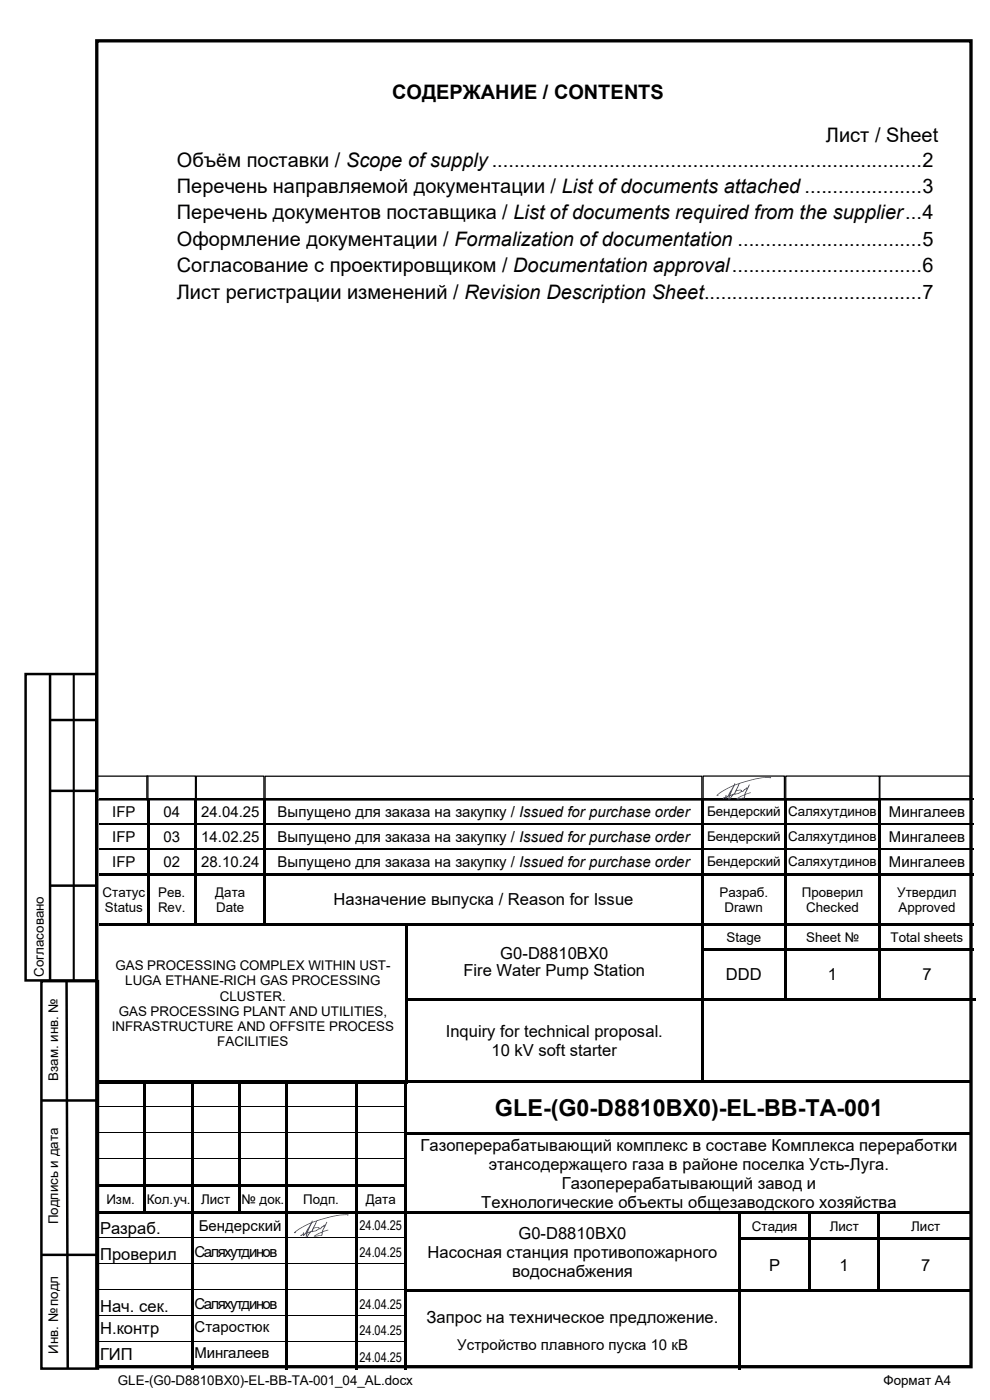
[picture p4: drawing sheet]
<svg xmlns="http://www.w3.org/2000/svg" width="210mm" height="297mm" viewBox="0 0 210 297" stroke-linecap="round" stroke-linejoin="round" font-family="sans-serif">
<path d="M20.5 8.7h185.5v281.2h-185.5z" fill="none" stroke="#000" stroke-width=".71" stroke-linecap="butt"/>
<path d="M5.4 143h15v65h-15zM10.5 152.8h10M10.6 143v65M10.5 167.8h10M10.7 187.9h10M8.8 208.2h12v82.2h-12zM14.1 208.1l.3 82.2M8.9 233.5h12M8.8 266.2h12" fill="none" stroke="#000" stroke-width=".53"/>
<path d="M15.6 143v65" fill="none" stroke="#000" stroke-width=".44"/>
<g fill="#000">
<path d="M20.7 229.2h9.8v.5h-9.8zM30.5 229.7l.5 .1zM30.5 229.2h.5v.5h-.5zM31 229.2h9.5v.5h-9.5zM40.5 229.7l.5 .1zM40.5 229.2h.5v.5h-.5zM41 229.2h9.5v.5h-9.5zM50.5 229.7l.5 .1zM50.5 229.2h.5v.5h-.5zM51 229.2h9.5v.5h-9.5zM60.5 229.7l.5 .1zM60.5 229.2h.5v.5h-.5z"/>
<path d="M61 229.2h14.3v.5h-14.3zM75.3 229.7l.5 .1zM75.3 229.2h.5v.5h-.5zM75.8 229.2h10v.5h-10zM85.8 229.7l.5 .1zM85.8 229.2h.5v.5h-.5zM86.3 229.2h119.7v.5h-119.7zM20.7 251.3h9.8v.5h-9.8zM20.7 257h9.8v.5h-9.8zM156.6 257.5l.5 .1zM171.4 257.5l.6 .1zM186.2 257.5l.5 .1z"/>
</g>
<g fill="#000">
<path d="M30.5 229.8h.5v4.9h-.5z" fill-rule="evenodd"/>
<path d="M30.5 234.7h.5v.6h-.5z" fill-rule="evenodd"/>
<path d="M40.5 229.8h.5v4.9h-.5z" fill-rule="evenodd"/>
<path d="M40.5 234.7h.5v.6h-.5z" fill-rule="evenodd"/>
<path d="M50.5 229.8h.5v4.9h-.5z" fill-rule="evenodd"/>
<path d="M50.5 234.7h.5v.6h-.5z" fill-rule="evenodd"/>
<path d="M60.5 229.8h.5v4.9h-.5z" fill-rule="evenodd"/>
<path d="M60.5 234.7h.5v.6h-.5z" fill-rule="evenodd"/>
<path d="M75.3 229.8h.5v4.9h-.5z" fill-rule="evenodd"/>
<path d="M75.3 234.7h.5v.6h-.5z" fill-rule="evenodd"/>
<path d="M85.8 229.8h.5v4.9h-.5z" fill-rule="evenodd"/>
<path d="M85.8 234.7h.5v.6h-.5z" fill-rule="evenodd"/>
<path d="M30.5 235.3h.5v4.9h-.5z" fill-rule="evenodd"/>
<path d="M30.5 240.2h.5v.6h-.5z" fill-rule="evenodd"/>
<path d="M30.5 240.8h.5v5h-.5z" fill-rule="evenodd"/>
<path d="M30.5 245.8h.5v.5h-.5z" fill-rule="evenodd"/>
<path d="M30.5 246.3h.5v5h-.5z" fill-rule="evenodd"/>
<path d="M30.5 251.3h.5v.5h-.5z" fill-rule="evenodd"/>
<path d="M30.5 251.8h.5v5.2h-.5z" fill-rule="evenodd"/>
<path d="M30.5 257h.5v.5h-.5z" fill-rule="evenodd"/>
<path d="M31 251.3h9.5v.5h-9.5z" fill-rule="evenodd"/>
<path d="M31 257h9.5v.5h-9.5z" fill-rule="evenodd"/>
<path d="M40.5 235.3h.5v4.9h-.5z" fill-rule="evenodd"/>
<path d="M40.5 240.2h.5v.6h-.5z" fill-rule="evenodd"/>
<path d="M40.5 240.8h.5v5h-.5z" fill-rule="evenodd"/>
<path d="M40.5 245.8h.5v.5h-.5z" fill-rule="evenodd"/>
<path d="M40.5 246.3h.5v5h-.5z" fill-rule="evenodd"/>
<path d="M40.5 251.3h.5v.5h-.5z" fill-rule="evenodd"/>
<path d="M40.5 251.8h.5v5.2h-.5z" fill-rule="evenodd"/>
<path d="M40.5 257h.5v.6h-.5z" fill-rule="evenodd"/>
<path d="M41 251.3h9.5v.5h-9.5z" fill-rule="evenodd"/>
<path d="M41 257h9.5v.5h-9.5z" fill-rule="evenodd"/>
<path d="M50.5 235.3h.5v4.9h-.5z" fill-rule="evenodd"/>
<path d="M50.5 240.2h.5v.6h-.5z" fill-rule="evenodd"/>
<path d="M50.5 240.8h.5v5h-.5z" fill-rule="evenodd"/>
<path d="M50.5 245.8h.5v.5h-.5z" fill-rule="evenodd"/>
<path d="M50.5 246.3h.5v5h-.5z" fill-rule="evenodd"/>
<path d="M50.5 251.3h.5v.5h-.5z" fill-rule="evenodd"/>
<path d="M50.5 251.8h.5v5.2h-.5z" fill-rule="evenodd"/>
<path d="M50.5 257h.5v.5h-.5z" fill-rule="evenodd"/>
<path d="M51 251.3h9.5v.5h-9.5z" fill-rule="evenodd"/>
<path d="M51 257h9.5v.5h-9.5z" fill-rule="evenodd"/>
<path d="M60.5 235.3h.5v4.9h-.5z" fill-rule="evenodd"/>
<path d="M60.5 240.2h.5v.6h-.5z" fill-rule="evenodd"/>
<path d="M60.5 240.8h.5v5h-.5z" fill-rule="evenodd"/>
<path d="M60.5 245.8h.5v.5h-.5z" fill-rule="evenodd"/>
<path d="M60.5 246.3h.5v5h-.5z" fill-rule="evenodd"/>
<path d="M60.5 251.3h.5v.5h-.5z" fill-rule="evenodd"/>
<path d="M60.5 251.8h.5v5.2h-.5z" fill-rule="evenodd"/>
<path d="M60.5 257h.5v.6h-.5z" fill-rule="evenodd"/>
<path d="M61 251.3h14.3v.5h-14.3z" fill-rule="evenodd"/>
<path d="M61 257h14.3v.5h-14.3z" fill-rule="evenodd"/>
<path d="M75.3 235.3h.5v4.9h-.5z" fill-rule="evenodd"/>
<path d="M75.3 240.2h.5v.6h-.5z" fill-rule="evenodd"/>
<path d="M75.3 240.8h.5v5h-.5z" fill-rule="evenodd"/>
<path d="M75.3 245.8h.5v.5h-.5z" fill-rule="evenodd"/>
<path d="M75.3 246.3h.5v5h-.5z" fill-rule="evenodd"/>
<path d="M75.3 251.3h.5v.5h-.5z" fill-rule="evenodd"/>
<path d="M75.3 251.8h.5v5.2h-.5z" fill-rule="evenodd"/>
<path d="M75.3 257h.5v.6h-.5z" fill-rule="evenodd"/>
<path d="M75.8 251.3h10v.5h-10z" fill-rule="evenodd"/>
<path d="M75.8 257h10v.5h-10z" fill-rule="evenodd"/>
<path d="M85.8 235.3h.5v4.9h-.5z" fill-rule="evenodd"/>
<path d="M85.8 240.2h.5v.6h-.5z" fill-rule="evenodd"/>
<path d="M85.8 240.8h.5v5h-.5z" fill-rule="evenodd"/>
<path d="M85.8 245.8h.5v.5h-.5z" fill-rule="evenodd"/>
<path d="M85.8 246.3h.5v5h-.5z" fill-rule="evenodd"/>
<path d="M85.8 251.3h.5v.5h-.5z" fill-rule="evenodd"/>
<path d="M85.8 251.8h.5v5.2h-.5z" fill-rule="evenodd"/>
<path d="M85.8 257h.5v.6h-.5z" fill-rule="evenodd"/>
<path d="M86.3 240.2h119.7v.5h-119.7z" fill-rule="evenodd"/>
<path d="M86.3 257h70.3v.5h-70.3z" fill-rule="evenodd"/>
<path d="M156.6 257h.5v.5h-.5z" fill-rule="evenodd"/>
<path d="M157.1 257h14.3v.5h-14.3z" fill-rule="evenodd"/>
<path d="M171.4 257h.6v.5h-.6z" fill-rule="evenodd"/>
<path d="M172 257h14.2v.5h-14.2z" fill-rule="evenodd"/>
<path d="M186.2 257h.5v.5h-.5z" fill-rule="evenodd"/>
<path d="M186.7 257h19.3v.5h-19.3z" fill-rule="evenodd"/>
<path d="M40.5 257.6h.5v5h-.5z" fill-rule="evenodd"/>
<path d="M40.5 262.6h.5v.5h-.5z" fill-rule="evenodd"/>
<path d="M40.5 263.1h.5v5h-.5z" fill-rule="evenodd"/>
<path d="M40.5 268.1h.5v.5h-.5z" fill-rule="evenodd"/>
<path d="M40.5 268.6h.5v5h-.5z" fill-rule="evenodd"/>
<path d="M40.5 273.6h.5v.5h-.5z" fill-rule="evenodd"/>
<path d="M40.5 274.1h.5v5h-.5z" fill-rule="evenodd"/>
<path d="M40.5 279.1h.5v.6h-.5z" fill-rule="evenodd"/>
<path d="M60.5 257.6h.5v5h-.5z" fill-rule="evenodd"/>
<path d="M60.5 262.6h.5v.5h-.5z" fill-rule="evenodd"/>
<path d="M60.5 263.1h.5v5h-.5z" fill-rule="evenodd"/>
<path d="M60.5 268.1h.5v.5h-.5z" fill-rule="evenodd"/>
<path d="M60.5 268.6h.5v5h-.5z" fill-rule="evenodd"/>
<path d="M60.5 273.6h.5v.5h-.5z" fill-rule="evenodd"/>
<path d="M60.5 274.1h.5v5h-.5z" fill-rule="evenodd"/>
<path d="M60.5 279.1h.5v.6h-.5z" fill-rule="evenodd"/>
<path d="M75.3 257.6h.5v5h-.5z" fill-rule="evenodd"/>
<path d="M75.3 262.6h.5v.5h-.5z" fill-rule="evenodd"/>
<path d="M75.3 263.1h.5v5h-.5z" fill-rule="evenodd"/>
<path d="M75.3 268.1h.5v.5h-.5z" fill-rule="evenodd"/>
<path d="M75.3 268.6h.5v5h-.5z" fill-rule="evenodd"/>
<path d="M75.3 273.6h.5v.5h-.5z" fill-rule="evenodd"/>
<path d="M75.3 274.1h.5v5h-.5z" fill-rule="evenodd"/>
<path d="M75.3 279.1h.5v.6h-.5z" fill-rule="evenodd"/>
<path d="M85.8 257.6h.5v5h-.5z" fill-rule="evenodd"/>
<path d="M85.8 262.6h.5v.5h-.5z" fill-rule="evenodd"/>
<path d="M85.8 263.1h.5v5h-.5z" fill-rule="evenodd"/>
<path d="M85.8 268.1h.5v.5h-.5z" fill-rule="evenodd"/>
<path d="M85.8 268.6h.5v5h-.5z" fill-rule="evenodd"/>
<path d="M85.8 273.6h.5v.5h-.5z" fill-rule="evenodd"/>
<path d="M85.8 274.1h.5v5h-.5z" fill-rule="evenodd"/>
<path d="M85.8 279.1h.5v.6h-.5z" fill-rule="evenodd"/>
<path d="M86.3 273.6h70.3v.5h-70.3z" fill-rule="evenodd"/>
<path d="M156.6 257.6h.5v5h-.5z" fill-rule="evenodd"/>
<path d="M156.6 262.6h.5v.5h-.5z" fill-rule="evenodd"/>
<path d="M156.6 263.1h.5v5h-.5z" fill-rule="evenodd"/>
<path d="M156.6 268.1h.5v.5h-.5z" fill-rule="evenodd"/>
<path d="M156.6 268.6h.5v5h-.5z" fill-rule="evenodd"/>
<path d="M156.6 273.6h.5v.5h-.5z" fill-rule="evenodd"/>
<path d="M156.6 274.1h.5v5h-.5z" fill-rule="evenodd"/>
<path d="M156.6 279.1h.5v.6h-.5z" fill-rule="evenodd"/>
<path d="M157.1 262.6h14.3v.5h-14.3z" fill-rule="evenodd"/>
<path d="M157.1 273.6h14.3v.5h-14.3z" fill-rule="evenodd"/>
<path d="M171.4 257.6h.6v5h-.6z" fill-rule="evenodd"/>
<path d="M171.4 262.6h.6v.5h-.6z" fill-rule="evenodd"/>
<path d="M171.4 263.1h.6v5h-.6z" fill-rule="evenodd"/>
<path d="M171.4 268.1h.6v.5h-.6z" fill-rule="evenodd"/>
<path d="M171.4 268.6h.6v5h-.6z" fill-rule="evenodd"/>
<path d="M171.4 273.6h.6v.5h-.6z" fill-rule="evenodd"/>
<path d="M172 262.6h14.2v.5h-14.2z" fill-rule="evenodd"/>
<path d="M172 273.6h14.2v.5h-14.2z" fill-rule="evenodd"/>
<path d="M186.2 257.6h.5v5h-.5z" fill-rule="evenodd"/>
<path d="M186.2 262.6h.5v.5h-.5z" fill-rule="evenodd"/>
<path d="M186.2 263.1h.5v5h-.5z" fill-rule="evenodd"/>
<path d="M186.2 268.1h.5v.5h-.5z" fill-rule="evenodd"/>
<path d="M186.2 268.6h.5v5h-.5z" fill-rule="evenodd"/>
<path d="M186.2 273.6h.5v.5h-.5z" fill-rule="evenodd"/>
<path d="M186.7 262.6h19.3v.5h-19.3z" fill-rule="evenodd"/>
<path d="M186.7 273.6h19.3v.5h-19.3z" fill-rule="evenodd"/>
<path d="M40.5 279.7h.5v4.9h-.5z" fill-rule="evenodd"/>
<path d="M40.5 284.6h.5v.6h-.5z" fill-rule="evenodd"/>
<path d="M40.5 285.2h.5v5.4h-.5z" fill-rule="evenodd"/>
<path d="M60.5 279.7h.5v4.9h-.5z" fill-rule="evenodd"/>
<path d="M60.5 284.6h.5v.6h-.5z" fill-rule="evenodd"/>
<path d="M60.5 285.2h.5v5.4h-.5z" fill-rule="evenodd"/>
<path d="M75.3 279.7h.5v4.9h-.5z" fill-rule="evenodd"/>
<path d="M75.3 284.6h.5v.6h-.5z" fill-rule="evenodd"/>
<path d="M75.3 285.2h.5v5.4h-.5z" fill-rule="evenodd"/>
<path d="M85.8 279.7h.5v4.9h-.5z" fill-rule="evenodd"/>
<path d="M85.8 284.6h.5v.6h-.5z" fill-rule="evenodd"/>
<path d="M85.8 285.2h.5v5.4h-.5z" fill-rule="evenodd"/>
<path d="M156.6 279.7h.5v4.9h-.5z" fill-rule="evenodd"/>
<path d="M156.6 284.6h.5v.6h-.5z" fill-rule="evenodd"/>
<path d="M156.6 285.2h.5v5.4h-.5z" fill-rule="evenodd"/>
</g>
<g fill="none" stroke="#000" stroke-width=".21">
<path d="M20.7 234.8h9.8M31 234.8h9.5M41 234.8h9.5M51 234.8h9.5M61 234.8h14.3M75.8 234.8h10M20.7 240.3h9.8M20.7 245.9h9.8M31 240.3h9.5M31 245.9h9.5M41 240.3h9.5M41 245.9h9.5"/>
<path d="M51 240.3h9.5M51 245.9h9.5M61 240.3h14.3M61 245.9h14.3M75.8 240.3h10M75.8 245.9h10M20.7 262.6h19.8M20.7 268.1h19.8M20.7 273.6h19.8M20.7 279.2h19.8M41 262.6h19.5M41 268.1h19.5"/>
<path d="M41 273.6h19.5M41 279.2h19.5M61 262.6h14.3M61 268.1h14.3M61 273.6h14.3M61 279.2h14.3M75.8 262.6h10M75.8 268.1h10M75.8 273.6h10M75.8 279.2h10M20.7 284.7h19.8M41 284.7h19.5"/>
<path d="M61 284.7h14.3M75.8 284.7h10"/>
</g>
<path d="M66.6 262.2l.1-.1zM65.3 261l-.3 .5zM62.9 261l.2-.1z" fill="#9a9cfa"/>
<path d="M62.4 261.4l1.2-.9 2.4-1.2 .2-.3 .1 .2 4.9-1.4 2.7-.1-.1 .2-.2-.1h-1.5l-1.6 .4-3.3 .9-.6 1.4 .8-.2 .5 .3 .8-.7 .3-.1 .3-.6h.1l-.9 2 1.2-.3-.6 .3a.81 .81 0 0 0-.8 .9l-1.5 .3-.2-.1 .6-.5a1.39 1.39 0 0 0 1.2-.8l.4-.8-1.7 1-1 .1-1 1.2 .6-1a.94 .94 0 0 0-.7 .9h-.1l.1-.7-.6 .5-.2-.2-.2 .2-.3-.1 .5-.3 .2-.4 .1 .1-.1 .3 .3-.1 1.2-2.1-2.4 1.2-.8 .6 .1 .2h-.3zM66.9 262.2l1.3-.2 .1-.5zM65.3 261l-.3 .5zM66.2 259.4l-.9 2 .8-.3 .9-2zM66.6 260.6l-.3 .5h.6l.7-.6z" fill="#0808f0"/>
<g fill="none" stroke="#000" stroke-width=".25">
<path d="M21.1 169.5h10.1M21.1 174.8h10.1M31.4 169.5h9.9M31.7 174.8h9.6M41.5 169.5h14.4M41.8 174.8h14.1M56.1 169.5h92.7M56.4 174.8h92.4M149.1 169.5h17.2M149.3 174.8h17M166.6 169.5h19.8M166.8 174.8h19.6"/>
<path d="M186.6 169.5h20M186.9 174.8h19.7M21.1 180.1h10.1M31.7 180.1h9.6M41.8 180.1h14.1M56.4 180.1h92.4M149.3 180.1h17M166.8 180.1h19.6M186.9 180.1h19.7"/>
</g>
<g fill="#000">
<path d="M31.2 169.4h.2v.2h-.2zM31.2 169.6h.5v5.1h-.5zM31.2 174.7h.5v.2h-.5zM41.3 169.4h.2v.2h-.2zM41.3 169.6h.5v5.1h-.5zM41.3 174.7h.5v.2h-.5zM55.9 169.4h.2v.2h-.2zM55.9 169.6h.5v5.1h-.5zM55.9 174.7h.5v.2h-.5zM148.8 169.4h.3v.2h-.3zM148.8 169.6h.5v5.1h-.5zM148.8 174.7h.5v.2h-.5z"/>
<path d="M166.3 169.4h.3v.2h-.3zM166.3 169.6h.5v5.1h-.5zM166.3 174.7h.5v.2h-.5zM186.4 169.4h.2v.2h-.2zM186.4 169.6h.5v5.1h-.5zM186.4 174.7h.5v.2h-.5zM21.1 185.3h10.1v.5h-10.1zM21.1 195.8h10.1v.5h-10.1zM31.2 180h.5v.2h-.5zM41.3 180h.5v.2h-.5zM55.9 180h.5v.2h-.5zM85.9 196.3l.5 .1z"/>
<path d="M148.8 180h.5v.2h-.5zM166.3 180h.5v.2h-.5zM186.4 180h.5v.2h-.5zM206.5 211.7h.4v.5h-.4zM21.1 229.4h64.8v.5h-64.8z"/>
</g>
<g fill="#000">
<path d="M31.2 174.9h.5v5.1h-.5z" fill-rule="evenodd"/>
<path d="M41.3 174.9h.5v5.1h-.5z" fill-rule="evenodd"/>
<path d="M55.9 174.9h.5v5.1h-.5z" fill-rule="evenodd"/>
<path d="M148.8 174.9h.5v5.1h-.5z" fill-rule="evenodd"/>
<path d="M166.3 174.9h.5v5.1h-.5z" fill-rule="evenodd"/>
<path d="M186.4 174.9h.5v5.1h-.5z" fill-rule="evenodd"/>
<path d="M31.2 180.2h.5v5.1h-.5z" fill-rule="evenodd"/>
<path d="M31.2 185.3h.5v.5h-.5z" fill-rule="evenodd"/>
<path d="M31.2 185.8h.5v10h-.5z" fill-rule="evenodd"/>
<path d="M31.2 195.8h.5v.5h-.5z" fill-rule="evenodd"/>
<path d="M31.7 185.3h9.6v.5h-9.6z" fill-rule="evenodd"/>
<path d="M31.7 195.8h9.6v.5h-9.6z" fill-rule="evenodd"/>
<path d="M41.3 180.2h.5v5.1h-.5z" fill-rule="evenodd"/>
<path d="M41.3 185.3h.5v.5h-.5z" fill-rule="evenodd"/>
<path d="M41.3 185.8h.5v10h-.5z" fill-rule="evenodd"/>
<path d="M41.3 195.8h.5v.5h-.5z" fill-rule="evenodd"/>
<path d="M41.8 185.3h14.1v.5h-14.1z" fill-rule="evenodd"/>
<path d="M41.8 195.8h14.1v.5h-14.1z" fill-rule="evenodd"/>
<path d="M55.9 180.2h.5v5.1h-.5z" fill-rule="evenodd"/>
<path d="M55.9 185.3h.5v.5h-.5z" fill-rule="evenodd"/>
<path d="M55.9 185.8h.5v10h-.5z" fill-rule="evenodd"/>
<path d="M55.9 195.8h.5v.5h-.5z" fill-rule="evenodd"/>
<path d="M56.4 185.3h92.4v.5h-92.4z" fill-rule="evenodd"/>
<path d="M56.4 195.8h29.5v.5h-29.5z" fill-rule="evenodd"/>
<path d="M85.9 195.8h.5v.5h-.5z" fill-rule="evenodd"/>
<path d="M86.4 195.8h62.4v.5h-62.4z" fill-rule="evenodd"/>
<path d="M148.8 180.2h.5v5.1h-.5z" fill-rule="evenodd"/>
<path d="M148.8 185.3h.5v.5h-.5z" fill-rule="evenodd"/>
<path d="M148.8 185.8h.5v10h-.5z" fill-rule="evenodd"/>
<path d="M148.8 195.8h.5v.6h-.5z" fill-rule="evenodd"/>
<path d="M149.3 185.3h17v.5h-17z" fill-rule="evenodd"/>
<path d="M149.3 195.8h17v.5h-17z" fill-rule="evenodd"/>
<path d="M166.3 180.2h.5v5.1h-.5z" fill-rule="evenodd"/>
<path d="M166.3 185.3h.5v.5h-.5z" fill-rule="evenodd"/>
<path d="M166.3 185.8h.5v10h-.5z" fill-rule="evenodd"/>
<path d="M166.3 195.8h.5v.6h-.5z" fill-rule="evenodd"/>
<path d="M166.8 185.3h19.6v.5h-19.6z" fill-rule="evenodd"/>
<path d="M166.8 195.8h19.6v.5h-19.6z" fill-rule="evenodd"/>
<path d="M186.4 180.2h.5v5.1h-.5z" fill-rule="evenodd"/>
<path d="M186.4 185.3h.5v.5h-.5z" fill-rule="evenodd"/>
<path d="M186.4 185.8h.5v10h-.5z" fill-rule="evenodd"/>
<path d="M186.4 195.8h.5v.6h-.5z" fill-rule="evenodd"/>
<path d="M186.9 185.3h19.7v.5h-19.7z" fill-rule="evenodd"/>
<path d="M186.9 195.8h19.7v.5h-19.7z" fill-rule="evenodd"/>
<path d="M85.9 196.4h.5v4.7h-.5z" fill-rule="evenodd"/>
<path d="M85.9 201.1h.5v.6h-.5z" fill-rule="evenodd"/>
<path d="M85.9 201.7h.5v10h-.5z" fill-rule="evenodd"/>
<path d="M85.9 211.7h.5v.6h-.5z" fill-rule="evenodd"/>
<path d="M86.4 211.7h62.4v.5h-62.4z" fill-rule="evenodd"/>
<path d="M148.8 196.4h.5v4.7h-.5z" fill-rule="evenodd"/>
<path d="M148.8 201.1h.5v.6h-.5z" fill-rule="evenodd"/>
<path d="M148.8 201.7h.5v10h-.5z" fill-rule="evenodd"/>
<path d="M148.8 211.7h.5v.6h-.5z" fill-rule="evenodd"/>
<path d="M149.3 201.1h17v.5h-17z" fill-rule="evenodd"/>
<path d="M149.3 211.7h17v.5h-17z" fill-rule="evenodd"/>
<path d="M166.3 196.4h.5v4.7h-.5z" fill-rule="evenodd"/>
<path d="M166.3 201.1h.5v.6h-.5z" fill-rule="evenodd"/>
<path d="M166.3 201.7h.5v10h-.5z" fill-rule="evenodd"/>
<path d="M166.3 211.7h.5v.5h-.5z" fill-rule="evenodd"/>
<path d="M166.8 201.1h19.6v.5h-19.6z" fill-rule="evenodd"/>
<path d="M166.8 211.7h19.6v.5h-19.6z" fill-rule="evenodd"/>
<path d="M186.4 196.4h.5v4.7h-.5z" fill-rule="evenodd"/>
<path d="M186.4 201.1h.5v.6h-.5z" fill-rule="evenodd"/>
<path d="M186.4 201.7h.5v10h-.5z" fill-rule="evenodd"/>
<path d="M186.4 211.7h.5v.5h-.5z" fill-rule="evenodd"/>
<path d="M186.9 201.1h19.7v.5h-19.7z" fill-rule="evenodd"/>
<path d="M186.9 211.7h19.3v.5h-19.3z" fill-rule="evenodd"/>
<path d="M206.2 211.7h.5v.5h-.5z" fill-rule="evenodd"/>
<path d="M85.9 212.3h.5v17.1h-.5z" fill-rule="evenodd"/>
<path d="M85.9 229.4h.5v.5h-.5z" fill-rule="evenodd"/>
<path d="M85.9 229.4h.5v.5h-.5z" fill-rule="evenodd"/>
<path d="M148.8 212.3h.5v17.1h-.5z" fill-rule="evenodd"/>
</g>
<path d="M20.7 164.7h10.7v5h-10.7zM31.2 164.6h10.3v5.1h-10.3zM41.6 164.7h14.4v5h-14.4zM56.2 164.7h92.7v5h-92.7zM149.2 164.6h17.2v5.1h-17.2z" fill="none" stroke="#000" stroke-width=".26"/>
<path d="M156.2 169.4h.1zM154.9 168.2l-.3 .6zM152.6 168.2l.1-.1z" fill="#9a9cfa"/>
<path d="M152 168.7l1.3-.9 2.4-1.3 .1-.3 .1 .2 4.9-1.3 2.7-.2-.1 .2-.1-.1-1.5 .1-1.7 .3-3.2 .9-.6 1.4 .7-.2 .5 .4 .8-.8h.3l.3-.6h.1l-.8 1.9 1.1-.2-.5 .2a.81 .81 0 0 0-.8 .9l-1.5 .3-.3-.1 .7-.5a1.39 1.39 0 0 0 1.1-.8l.4-.8-1.7 1-1 .2-.8 1h-.2l.6-.9-.4 .2-.3 .7h-.1l.1-.6-.6 .4-.1-.2-.6 .2 .5-.3 .2-.4h.1v.3l.3-.1 1.1-2.1-2.4 1.3-.8 .6 .1 .1h-.3zM156.5 169.4l1.3-.2 .1-.5zM154.9 168.2l-.3 .6zM155.9 166.7l-1 1.9 .9-.3 .8-1.9zM156.2 167.9l-.2 .5 .5-.1 .7-.6z" fill="#0808f0"/>
<path d="M166.7 164.6h19.8v5.1h-19.8zM186.7 164.6h19.1v5.1h-19.1z" fill="none" stroke="#000" stroke-width=".26"/>
<text font-size="5" x="105" y="236.8">GLE-(G0-D8810BX0)-EL-BB-TA-001</text>
<g font-size="4.2">
<text x="83.2" y="21">СОДЕРЖАНИЕ / CONTENTS</text>
<text x="37.5" y="35.3">Объём поставки / Scope ofsupply.............................................................................2</text>
<text x="175.2" y="30.1">Лист / Sheet</text>
<text x="37.5" y="40.9">Перечень направляемой документации / List ofdocuments attached .....................3</text>
<text x="37.5" y="46.5">Перечень документов поставщика / List of documents required from the supplier...4</text>
<text x="37.5" y="52.1">Оформление документации / Formalization of documentation .................................5</text>
<text x="37.5" y="57.7">Согласование с проектировщиком / Documentation approval..................................6</text>
<text x="37.5" y="63.3">Лист регистрации изменений / Revision Description Sheet.......................................7</text>
</g>
<g font-size="3.5">
<text x="70.8" y="192.1">Назначение выпуска / Reason for Issue</text>
<text x="106.1" y="203.5">G0-D8810BX0</text>
<text x="98.3" y="207.1">Fire Water Pump Station</text>
<text x="154" y="207.9">DDD</text>
<text x="175.6" y="207.9">1</text>
<text x="195.7" y="207.9">7</text>
<text x="94.6" y="220">Inquiry for technical proposal.</text>
<text x="104.3" y="224.1">10 kV soft starter</text>
<text x="89.2" y="244.1">Газоперерабатывающий комплекс в составе Комплекса переработки</text>
<text x="103.7" y="248.2">этансодержащего газа в районе поселка Усть-Луга.</text>
<text x="102.1" y="256.2">Технологические объекты общезаводского хозяйства</text>
<text x="119.2" y="252.2">Газоперерабатывающий завод и</text>
<text x="21.3" y="261.8">Разраб.</text>
<text x="110" y="262.8">G0-D8810BX0</text>
<text x="21.3" y="267.3">Проверил</text>
<text x="90.7" y="266.8">Насосная станция противопожарного</text>
<text x="163.2" y="269.6">Р</text>
<text x="178.1" y="269.6">1</text>
<text x="195.4" y="269.6">7</text>
<text x="108.6" y="270.9">водоснабжения</text>
<text x="21.3" y="278.3">Нач. сек.</text>
<text x="90.5" y="280.6">Запрос на техническое предложение.</text>
<text x="21.3" y="282.9">Н.контр</text>
<text x="21.3" y="288.5">ГИП</text>
</g>
<g font-size="3.2">
<text x="23.8" y="173.3">IFP</text>
<text x="34.7" y="173.3">04</text>
<text x="42.7" y="173.3">24.04.25</text>
<text x="58.9" y="173.3">Выпущено для заказа на закупку / Issued for purchase order</text>
<text x="188.6" y="173.3">Мингалеев</text>
<text x="23.8" y="178.6">IFP</text>
<text x="34.7" y="178.6">03</text>
<text x="42.7" y="178.6">14.02.25</text>
<text x="58.9" y="178.6">Выпущено для заказа на закупку / Issued for purchase order</text>
<text x="188.6" y="178.6">Мингалеев</text>
<text x="23.8" y="183.9">IFP</text>
<text x="34.7" y="183.9">02</text>
<text x="42.7" y="183.9">28.10.24</text>
<text x="58.9" y="183.9">Выпущено для заказа на закупку / Issued for purchase order</text>
<text x="188.6" y="183.9">Мингалеев</text>
<text x="42.2" y="261.2">Бендерский</text>
<text x="41.3" y="266.7">Саляхутдинов</text>
<text x="41.3" y="277.7">Саляхутдинов</text>
<text x="41.3" y="282.6">Старостюк</text>
<text x="97" y="286.4">Устройство плавного пуска 10 кВ</text>
<text x="41.3" y="288.1">Мингалеев</text>
</g>
<g font-size="2.8">
<text x="150" y="173.2">Бендерский</text>
<text x="167.2" y="173.2">Саляхутдинов</text>
<text x="150" y="178.5">Бендерский</text>
<text x="167.2" y="178.5">Саляхутдинов</text>
<text x="150" y="183.8">Бендерский</text>
<text x="167.2" y="183.8">Саляхутдинов</text>
<text x="21.8" y="190.2">Статус</text>
<text x="33.6" y="190.2">Рев.</text>
<text x="45.7" y="190.2">Дата</text>
<text x="152.7" y="190.2">Разраб.</text>
<text x="170.1" y="190.2">Проверил</text>
<text x="190.3" y="190.2">Утвердил</text>
<text x="22.3" y="193.5">Status</text>
<text x="33.5" y="193.5">Rev.</text>
<text x="45.8" y="193.5">Date</text>
<text x="153.7" y="193.5">Drawn</text>
<text x="171" y="193.5">Checked</text>
<text x="190.6" y="193.5">Approved</text>
<text x="154.1" y="199.8">Stage</text>
<text x="171" y="199.8">Sheet №</text>
<text x="188.9" y="199.8">Total sheets</text>
<text x="9.3" y="207.2" transform="rotate(-90 9.3 207.2)">Согласовано</text>
<text x="24.5" y="205.8">GAS PROCESSING COMPLEX WITHIN UST-</text>
<text x="26.6" y="209">LUGA ETHANE-RICH GAS PROCESSING</text>
<text x="25.2" y="215.5">GAS PROCESSING PLANT AND UTILITIES,</text>
<text x="46.7" y="212.3">CLUSTER.</text>
<text x="23.7" y="218.8">INFRASTRUCTURE AND OFFSITE PROCESS</text>
<text x="46.1" y="222">FACILITIES</text>
<text x="12.4" y="229.3" transform="rotate(-90 12.4 229.3)">Взам. инв. №</text>
<text x="22.6" y="255.4">Изм.</text>
<text x="31.1" y="255.4">Кол.уч.</text>
<text x="42.7" y="255.4">Лист</text>
<text x="51.2" y="255.4">№ док.</text>
<text x="64.3" y="255.4">Подп.</text>
<text x="77.6" y="255.4">Дата</text>
<text x="12.4" y="259.8" transform="rotate(-90 12.4 259.8)">Подпись и дата</text>
<text x="76.2" y="261">24.04.25</text>
<text x="159.5" y="261.1">Стадия</text>
<text x="176" y="261.1">Лист</text>
<text x="193.3" y="261.1">Лист</text>
<text x="76.2" y="266.6">24.04.25</text>
<text x="76.2" y="277.6">24.04.25</text>
<text x="12.4" y="287.2" transform="rotate(-90 12.4 287.2)">Инв. № подл</text>
<text x="76.2" y="283.1">24.04.25</text>
<text x="25" y="293.8">GLE-(G0-D8810BX0)-EL-BB-TA-001_04_AL.docx</text>
<text x="76.2" y="288.9">24.04.25</text>
<text x="187.5" y="293.8">Формат А4</text>
</g>
</svg>
